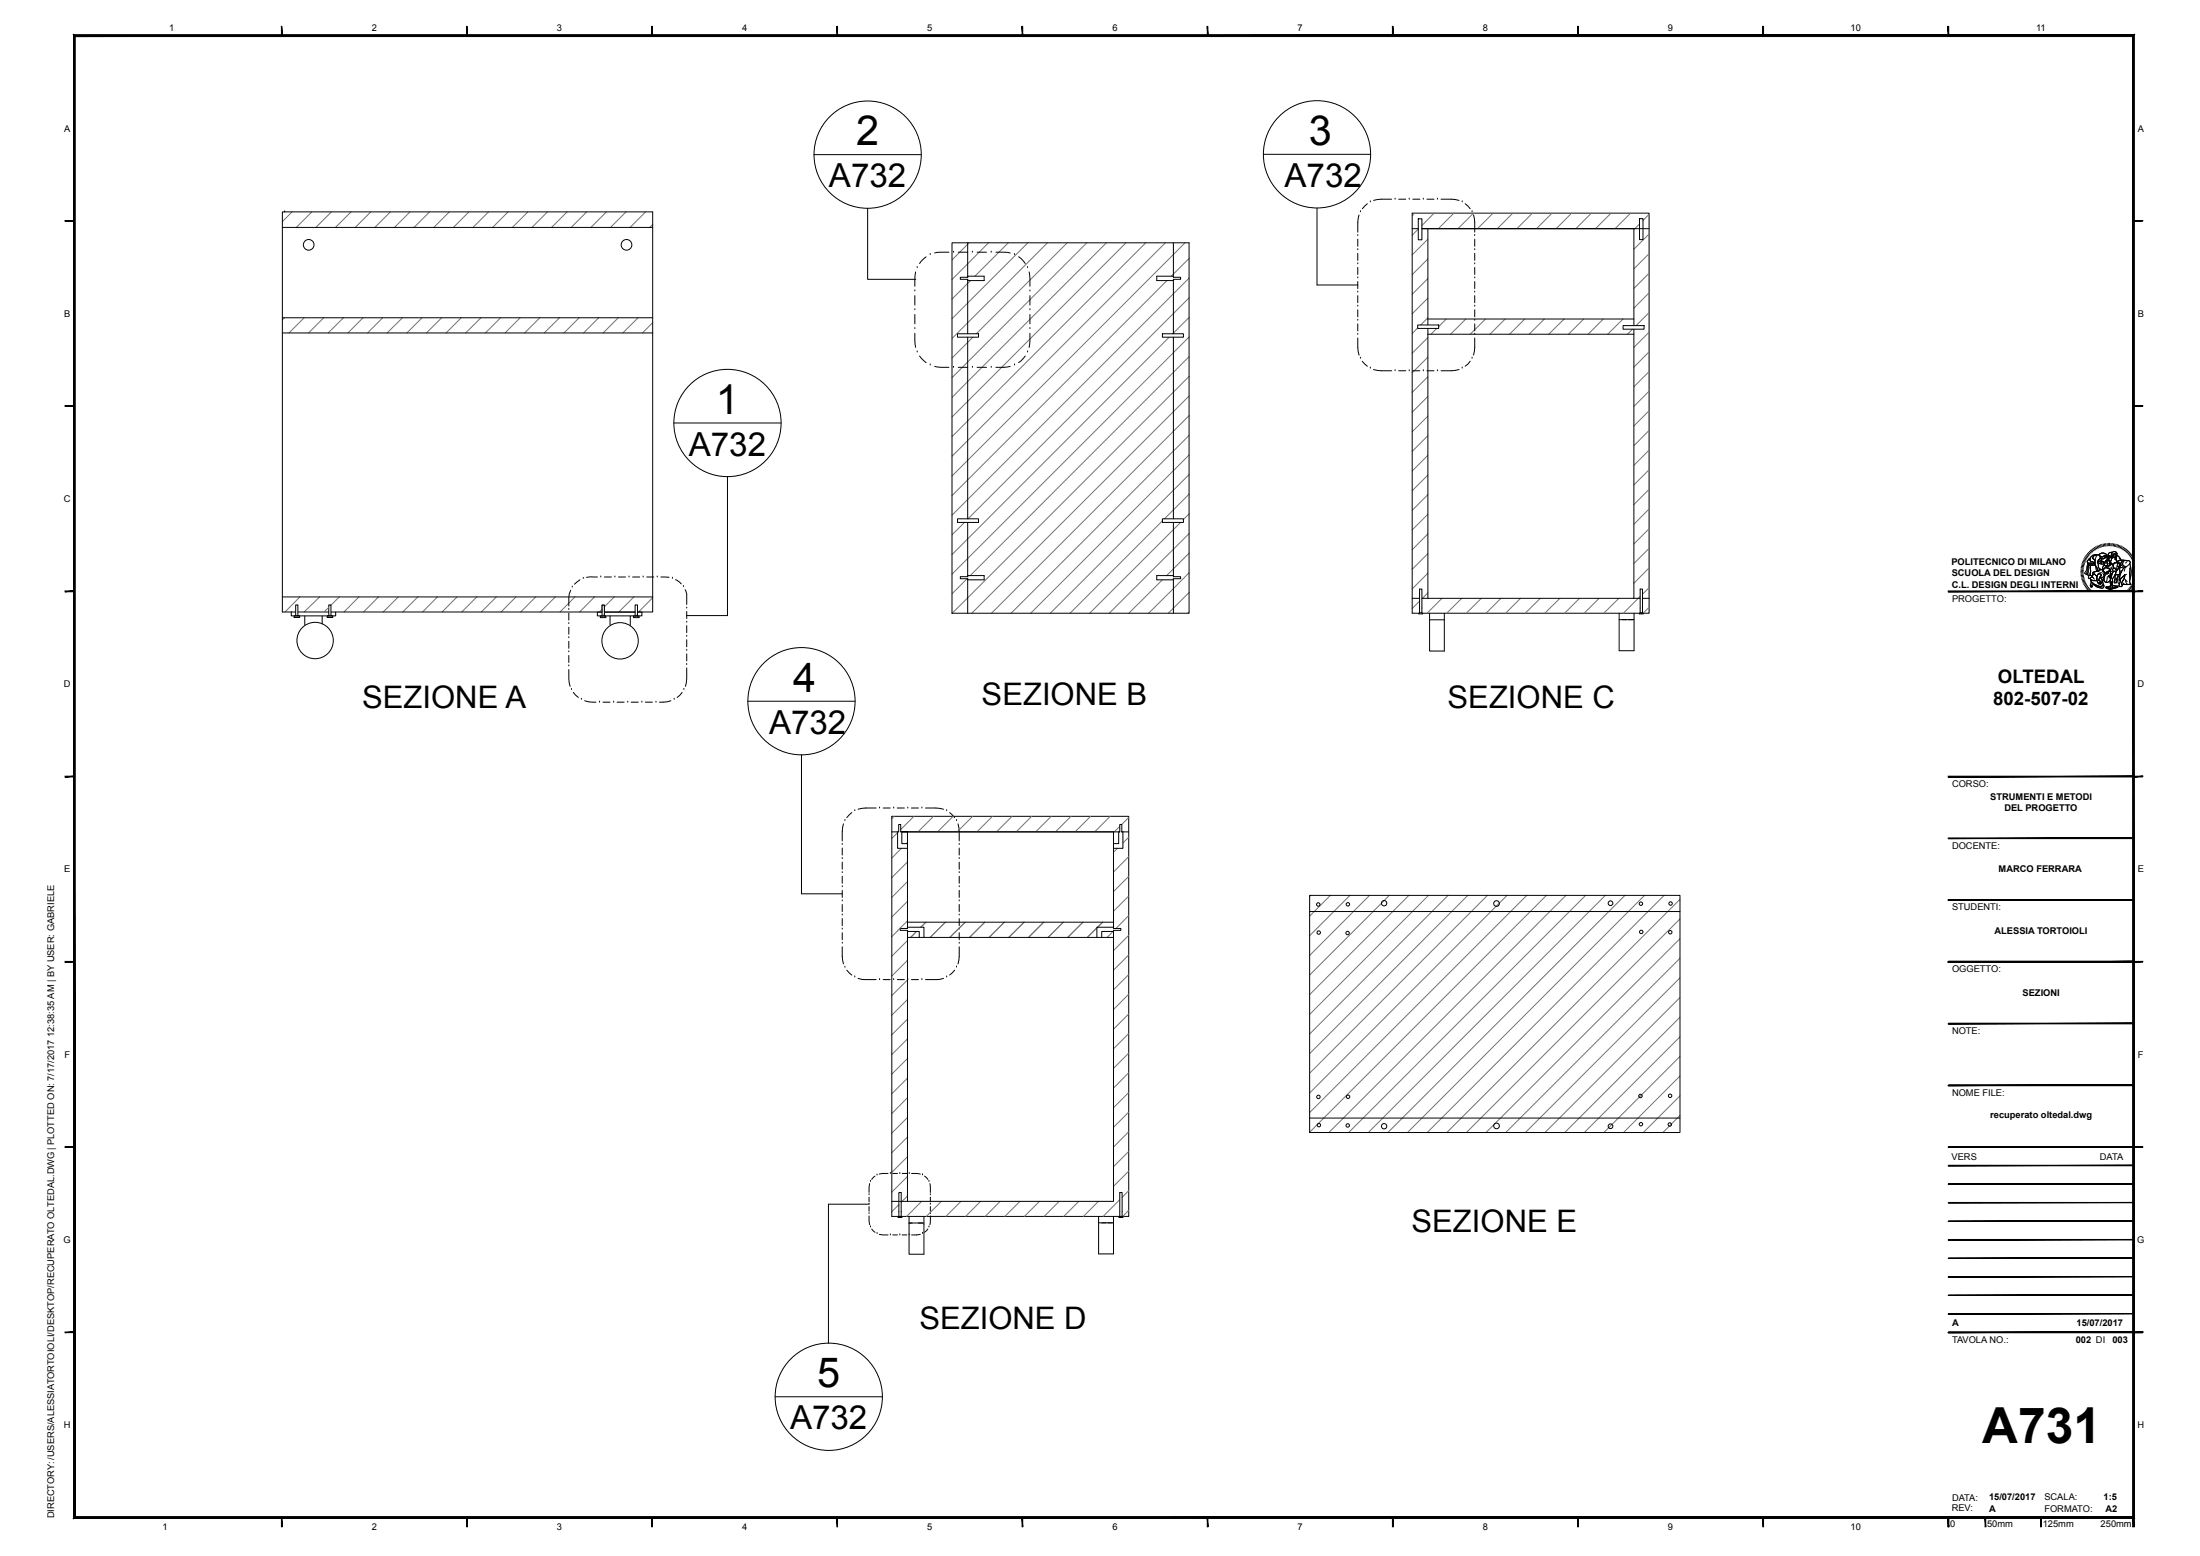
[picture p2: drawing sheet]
<svg xmlns="http://www.w3.org/2000/svg" width="594mm" height="420mm" viewBox="0 0 594 420" stroke-linecap="round" stroke-linejoin="round" font-family="sans-serif">
<g fill="none" stroke="#000" stroke-width=".27">
<path d="M76.9 57.2h.1M219.7 41.7h29M234.3 56.2v19.2h13M341.1 41.7h29M355.6 56.2v20.7h11M366.9 58a11 11 0 0 0-.3 4.7M367.3 57.2h.1M369.2 55l-1.4 1.3M370 54.5h.1M375.7 53.8a11.5 11.5 0 0 0-4.8 .3M376.7 53.8h.1M377.6 53.8h2"/>
<path d="M380.5 53.8h.1M381.5 53.8h1.9M382.9 59.1h1v5.6h-1zM384.3 53.8h.1M385.3 53.8h1.9M388.1 53.8h.1M389.1 53.8a12 12 0 0 1 4.8 .3M394.8 54.5h.1M395.6 55l1.4 1.3M397.5 57.2h.1M397.8 58a11.6 11.6 0 0 1 .4 4.7M442.7 59h.9v5.7h-.9z"/>
<path d="M76.2 61.4h100M247 78.5h.1M247 79.8v2.5M247.2 73.4l-.2 3.9M247.6 72.2h.1M250.1 69.3l-1.8 1.8M251.2 68.7h.1M256.2 68.1l-3.9 .2M257 65.5h64v100h-64zM257.5 68.1h.1M258.7 68.1h2.6M261.3 74.8h-2v.6h2v14.7"/>
<path d="M261.3 74.8v-.2h4.4v1.1h-4.4M261.3 65.5v9.3M262.5 68.1h.1M263.8 68.1h2.6M267.6 68.1h.1M268.9 68.1l3.8 .2M273.9 68.7h.1M275 69.3l1.8 1.8M277.4 72.2h.1M277.9 73.4l.2 3.9M278.1 78.5h.1M278.1 79.8v2.5"/>
<path d="M316.8 75.7h-4.5v-1.1h4.5v.2h2v.6h-2v14.7M316.8 65.5v9.1M366.6 78.8h.1M366.6 75h.1M366.6 71.2h.1M366.6 67.4h.1M366.6 63.6h.1M366.6 64.6v1.9M366.6 68.4v1.9M366.6 72.2v1.9M366.6 76v1.9M366.6 79.8v1.9"/>
<path d="M381.3 61.7h1.6M385.5 61.7h-1.6h61.4M385.5 61.7h55.6v26.2M385.5 61.7v26M398.2 63.6h.1M398.2 67.4h.1M398.2 71.2h.1M398.2 75h.1M398.2 78.8h.1M398.2 64.6v1.9M398.2 68.4v1.9M398.2 72.2v1.9"/>
<path d="M398.2 76v1.9M398.2 79.8v1.9M76.2 85.8h100M76.2 89.9h100M247 83.6h.1M247 88.7h.1M247 90l.2 3.8M247 84.9v2.5M247.6 95h.1M248.3 96.1l1.8 1.8M251.2 98.5h.1M252.4 98.9l1.7 .2h2.1"/>
<path d="M257.5 99.1h.1M258.5 90.1h5.7v.9h-5.7zM258.7 99.1h2.6M261.3 91v49M262.5 99.1h.1M263.8 99.1h2.6M267.6 99.1h.1M272.7 98.9l-1.7 .2h-2.1M273.9 98.5h.1M276.8 96.1l-1.8 1.8M277.4 95h.1M278.1 90l-.2 3.8"/>
<path d="M278.1 88.7h.1M278.1 83.6h.1M278.1 84.9v2.5M313.9 90.1h5.6v.9h-5.6zM316.8 91v49M366.6 91.2a9.8 9.8 0 0 0 .4 4.6M366.6 90.3h.1M366.6 86.4h.1M366.6 82.6h.1M366.6 83.6v1.9M366.6 87.4v1.9M367.3 96.7h.1"/>
<path d="M367.8 97.5l1.4 1.4M370 99.4h.1M370.9 99.7a11.5 11.5 0 0 0 4.8 .4M382.8 87.7h5.6v.9h-5.6zM385.4 86.1h55.7M385.4 90.2h55.7M385.5 88.6v72.9h55.6v-72.6M393.9 99.7a12 12 0 0 1-4.8 .4M394.8 99.4h.1M397 97.5l-1.4 1.4M397.5 96.7h.1M398.2 82.6h.1"/>
<path d="M398.2 86.4h.1M398.2 90.3h.1M398.2 91.2a11.5 11.5 0 0 1-.4 4.6M398.2 83.6v1.9M398.2 87.4v1.9M438.2 87.9h5.7v1h-5.7zM181.9 114.2h29M376.7 100.1h.1M377.6 100.1h2M380.5 100.1h.1M381.5 100.1h1.9M384.3 100.1h.1"/>
<path d="M385.3 100.1h1.9M388.1 100.1h.1M196.4 128.7v37.5h-11M154.1 159.3l-.5 1.8v2.5M154.5 158.5h.1M156.6 156.5l-1.5 1.2M157.5 156.1h.1M161.3 155.7l-2.9 .1M162.2 155.7h.1M163.2 155.7h1.9M166 155.7h.1M167 155.7h1.9"/>
<path d="M169.8 155.7h.1M170.8 155.7h1.9M173.6 155.7h.1M174.6 155.7h1.9M177.5 155.7h.1M178.4 155.7l2.2 .1M181.6 156.1h.1M182.4 156.5l1.5 1.1M184.5 158.3h.1M185 159.2l.4 1.1v2.9M258.5 140h5.7v1h-5.7zM261.3 141v14.7h-2v.5h2"/>
<path d="M261.3 155.4h4.4v1.1h-4.4v-.3M261.3 156.2v9.3M313.9 140h5.6v1h-5.6zM316.8 141v14.7h2v.5h-2v.3h-4.5v-1.1h4.5M316.8 156.5v9M383.3 159h.6v6.4h-.6zM442.8 159h.7v6.4h-.7zM561.8 154.3h.7M561.8 153.6h.7M561.8 153.9l.7 .1M561.9 153.2l.7 .1M562 152.9l.6 .1"/>
<path d="M562 152.5l.7 .2M562.1 152.2l.7 .2M562.2 151.9l.7 .2M562.3 151.5l.7 .3M562.5 151.2l.6 .3M562.5 154.6h-.7M562.5 154.9l-.7 .1M562.6 155.3l-.7 .1M562.6 155.6l-.7 .1M562.6 150.8l.6 .4M562.7 155.9l-.7 .1M562.8 156.2l-.7 .2"/>
<path d="M562.8 150.5l.6 .4M562.9 156.6l-.7 .2M562.9 156.8l-.6 .3M563 150.2l.6 .4M563.1 157.1l-.6 .3M563.2 149.9l.5 .4M563.2 157.4l-.6 .3M563.4 157.7l-.6 .3M563.4 149.7l.6 .4M563.5 158l-.5 .4M563.6 149.4l.5 .4M563.7 152h.7a.8 .8 0 0 0 1.3-.1v.6h-.9a.84 .84 0 0 1-1.1-.5z"/>
<path d="M563.7 151.9l.1 .5M563.7 158.3l-.5 .4M563.9 151l.4-.3v.3a.81 .81 0 0 0 .9 .8l.4 .1-.2 .1a.58 .58 0 0 1-.9 0l-.5 .1a.53 .53 0 0 1-.5-.5 .53 .53 0 0 1 .4-.6zM563.9 152.4l-.3 .8-.1 1.2-.3 .6 .3 .2M563.9 149.1l.4 .5M563.9 158.5l-.5 .5M564.1 152.5h.5l-.3 .6 .2 1.2-.2 1a.54 .54 0 0 1-.7-.2 .54 .54 0 0 1 .2-.7v-1.1zM564.1 152.5l-.3 .4v1.6l-.3 .7 .8 .1M564.1 148.8l.5 .5M564.1 158.8l-.5 .4M564.3 159l-.5 .5M564.4 156l.1 .4 .5 .3 1.2-.1"/>
<path d="M564.4 148.6l.4 .5M564.4 150.5l.7-.6 1.3-.2a1.05 1.05 0 0 0-1.3 1.1l.6 .3v.8l-.6-.2a.74 .74 0 0 1-.8-.7zM564.5 152.6l.5-.1a.86 .86 0 0 1 1.1 .7l.2 .9-.5 .2a.54 .54 0 0 0-.7 .2 .54 .54 0 0 0 0 .7l-.3 .3-.5-.4zM564.5 156.4l.7 .3 1-.1 .4 .8-.1 .1 .3-.1 .2 .3-.1-.5 .3 .4-.2-.5 .4 .1-.8-.6 .4-.7a.53 .53 0 0 1 .5 .6l.3 .9a.9 .9 0 0 1-.5 .9 .9 .9 0 0 1-1.1-.2l-1.5-1zM564.5 156.4l.1 .6 .8 .7 1.9 .8M564.6 159.3l-.5 .5M564.6 152.5l-.3 .6 .1 2.2M564.6 157.1l1.6 1a1.05 1.05 0 0 0 1.7-.4 .64 .64 0 0 1 0 .9 .64 .64 0 0 1-.9 0l-1.3-.5a.43 .43 0 0 0-.5-.3 .43 .43 0 0 0-.4 .4v.3a.63 .63 0 0 1-.4-.5 .63 .63 0 0 1 .2-.6zM564.6 148.4l.5 .5M564.7 157.1l-.1 .2a.82 .82 0 0 0 0 1.2h.2v-.3a.38 .38 0 0 1 .2-.4 .38 .38 0 0 1 .5 .1l1 .7a1.26 1.26 0 0 0 1.5-.1l-.1-.8M564.8 159.5l-.5 .5M564.9 155.5a.53 .53 0 0 0-.8-.1 .53 .53 0 0 0 0 .8h.1a.71 .71 0 0 1 .7-.4 .71 .71 0 0 1 .6 .5"/>
<path d="M564.9 148.2l.4 .5M565 159.7l-.4 .5M565.1 155.2l.5-.2a.98 .98 0 0 1 .6 1.1v.5l-.3 .1h-.9l-.5-.3-.2-.4 .7-.2-.1-.3zM565.1 154.5l1.1-.4 .4 .2 .2-.5 .5-.1 .7 .5a.91 .91 0 0 1 0 1.5 .71 .71 0 0 1-1 .2v-.2a.46 .46 0 0 0 .1-.8 .46 .46 0 0 0-.7 .3l-.2 .4-.6-.6h-.5zM565.2 150.2a.95 .95 0 0 1 1.1-.5 .95 .95 0 0 1 .7 1l-.2 .3a1.03 1.03 0 0 0-.3 1.5 1.07 1.07 0 0 0 .8 1.3h-.5l-.2 .5-.4-.2 .1-.5-.6-1v-1.5l-.4-.1a.45 .45 0 0 1-.3-.4 .45 .45 0 0 1 .2-.4zM565.2 148l.4 .5M565.3 159.9l-.4 .5M565.4 154.9l.8 .7M565.5 154.9l-.4 .3-.2 .3 .1 .3M565.5 147.7l.4 .6M565.7 152.5l-2-.1-.2 .4a2.16 2.16 0 0 1-.6 1.8l.2 .3M565.8 147.6l.4 .6"/>
<path d="M565.9 152.8l.2 1.4M566.1 150.1l-.4 .8v1.2l.6 1.6-.1 .4 .5 .1a.33 .33 0 0 1 0-.4 .33 .33 0 0 1 .4 0l.1-.1a1.03 1.03 0 0 1-.7-1.4 1.47 1.47 0 0 1 .5-1.7 .87 .87 0 0 0-1.2-.9l-.9 .2-.4 .5-.2 .6a.81 .81 0 0 0 .9 .8l.4 .1-.2 .1a.58 .58 0 0 1-.9 0l-.5 .1a.52 .52 0 0 1-.5-.5 .52 .52 0 0 1 .4-.6l.4-.3M566.2 147.4l.3 .6M566.2 154.1l-.4 .2a.5 .5 0 0 0-.6 .1 .5 .5 0 0 0-.1 .6l.1 .1M566.4 149.7a1 1 0 0 0-1.3 1.1l.6 .3M566.4 155.1a.5 .5 0 0 1 .6-.2 .5 .5 0 0 1 .3 .6h-.2l-.5 1.1 .8 .6-.4-.1 .2 .5-.3-.4 .1 .5-.2-.3-.3 .1 .1-.1-.4-.8zM566.4 155.1a.5 .5 0 0 1 .6-.2 .5 .5 0 0 1 .3 .6l-.5 .8a.53 .53 0 0 0 .5 .7l.1 .4-.4-.3 .2 .5-.3-.4 .1 .5-.2-.3-.3 .1 .1-.1-.4-.8zM566.5 147.3l.3 .6M566.6 151.6l.7-.3 .3 .3-.3 .1 .1 .5-.6-.1zM566.6 151.1l1-.4-.1 .6-1.2 .5zM566.6 151.6a.57 .57 0 0 0 .8 .6M566.7 149.8l.7-.5 .8 .1a.4 .4 0 0 1 .5 .2 .4 .4 0 0 1-.1 .5l-.4-.2-.6 .4-.6-.1"/>
<path d="M566.8 147.2l.2 .6M566.9 149.5l.6-.2 .9 .1a.38 .38 0 0 1 .4 .3 .38 .38 0 0 1-.1 .4l-.5-.2-.1 .2-.7 .2a.51 .51 0 0 1-.5-.2 .51 .51 0 0 1 0-.6zM567 150.1l.7 .2 .5-.4 .4 .2-.2 .6-.4 .2-.4-.2-.7 .1zM567.1 147l.2 .7M567.3 153.7a1.14 1.14 0 0 1 .9 .8 1.14 1.14 0 0 1-.2 1.2h-.1M567.3 151.7l.9-.1-.3 .2a.39 .39 0 0 1-.4 .5 .39 .39 0 0 1-.2-.6zM567.3 156l.5 1.4a.76 .76 0 0 1-1 .9M567.4 151.3l.2 .3M567.5 151v.3l-1.2 .5M567.5 154.6l-.8 .2M567.5 146.9l.1 .7M567.5 150.7l-.3 .5"/>
<path d="M567.6 154.3l.7 .5M567.7 151.6h.5l-.3 .2a.33 .33 0 0 1-.1 .5 .33 .33 0 0 1-.5-.3 .33 .33 0 0 1 .5-.4l-.2 .1M567.8 154.7a.69 .69 0 0 1 .1 1 .69 .69 0 0 1-.9 .2M567.9 153.9l.1-.4a1.13 1.13 0 0 1 1.5 0v.1a.33 .33 0 0 1 .2 .3 .33 .33 0 0 1-.3 .3l-1.1 .4 .6 .3 .4-.2 .1-.3a.45 .45 0 0 0 .3-.5 .45 .45 0 0 0-.4-.4l-.9-.3-.5 .8-.2-.1v-.5l.4-.9 .3 .2h1.1l.5-.3-.1-.4 .7 .2-.1 .5a.82 .82 0 0 1-.1 1.1 .7 .7 0 0 1-.2 1l-.4 .2-.2 .6-.3-.1 .3 .3 .2-.1v.5l.2-.3-.4 1.1a1.08 1.08 0 0 1-1.4-.1l-.4-.3 .4-.9 .2-.8M567.9 156.6l.8 .6M567.9 146.8l.1 .7M567.9 153.6l.5-.4 .6 .1 .5 .4a.29 .29 0 0 1 .2 .5 .29 .29 0 0 1-.5 0l-.2 .1a.54 .54 0 0 1-.6 .4 .54 .54 0 0 1-.5-.5zM568 150.6l.1 .1M568.1 150.2l.2 .2M568.1 156l.1 .9M568.1 152.5l-.3 .5-.1 .8M568.2 146.8l.1 .6"/>
<path d="M568.2 150.3v.1M568.3 154.6l1.1-.5-.2 .6a.5 .5 0 0 1-.5 .2 .5 .5 0 0 1-.4-.3zM568.3 155.4l-.3 .9-.4 .5M568.4 154.7l-.1 .1M568.5 151.4l.3-.3h.6l.6 .8a.3 .3 0 0 1 0 .4 .3 .3 0 0 1-.4 .1v-1a.45 .45 0 0 0-.7-.2 .45 .45 0 0 0 0 .7 .48 .48 0 0 1 .1 .7 .48 .48 0 0 1-.6 .1 .32 .32 0 0 1-.3-.3 .32 .32 0 0 1 .3-.3zM568.5 150.5l.8-.2a.25 .25 0 0 1 .2 .4 .25 .25 0 0 1-.4 .1zM568.5 150.1l-.1 .6-.4 .2-.4-.2-.6 .1M568.5 146.7l.1 .7M568.7 158.5l1.9-.5 1.2 .2-2 .6zM568.7 158.5l1.1 .3-.1 .3-1.1-.3zM568.7 158.5a6.1 6.1 0 0 1 3.1-.3l-2 .6zM568.8 151.3l.5-.1 .4 .6a.66 .66 0 0 1-.1 .7 .66 .66 0 0 1-.6 .2z"/>
<path d="M568.9 146.7l.1 .7M569 150.3l.1-.4h.3l.4 .4-.3 .3M569 154.7v.1M569 150l.4-.1 .4 .6-.3 .1-.1-.3h-.4zM569 155.6l-.3 1.6 1-.2M569 154.4l.2 .1M569.1 154.6l.1 .1M569.1 154.4v.1M569.2 151.5h.1M569.2 151.4l-.2 .2M569.2 146.6v.7M569.3 155.5l.3 .1 .2-.6 .5-.1-.5 1.3v-.5l-.2 .1z"/>
<path d="M569.3 150.4l-.4-.1-.4 .2h.2a.41 .41 0 0 0 .5 .3 .41 .41 0 0 0 .3-.4l-.2-.2 .1 .3M569.3 152.8l.1 .7M569.4 154.2l-.1 .2a.47 .47 0 0 1-.4 .5 .47 .47 0 0 1-.5-.3M569.4 151.3l.3 .3-.2 .1M569.6 151.5a.44 .44 0 0 0-.7-.3 .44 .44 0 0 0 0 .7 .51 .51 0 0 1 0 .9 .51 .51 0 0 1-.8-.4l.7-1.3h.7l.4 .8a.28 .28 0 0 1 .1 .4 .28 .28 0 0 1-.3 .1l-.1-.2M569.6 146.6v.7M569.7 151.8l-.2 .1M569.7 151.6a.43 .43 0 0 1-.1 .6 .43 .43 0 0 1-.6-.1M569.7 152.4l-.3 .3h-.4M569.8 158.8l2-.6v.3l-2 .6zM569.8 158.8v.3M569.8 150.5l.2-.1 .1 .4-.3 .8"/>
<path d="M569.8 155h.1M569.8 155.6v.5l.2-.2M569.9 150l.1 .5M569.9 152l.1-.1a.45 .45 0 0 1 .1-.7l-.1-.8-.2 .1-.3-.5a.5 .5 0 0 1-.2-.6 .5 .5 0 0 1 .6-.3h.4l-.2 .7 .1 .9 .1-.1 .1-.5 .3 .4 .5-.2-.1 .7 .2-.1 .4 .7-1.1 .6M570 146.7l-.1 .7M570 155.4l-.1 .2-.1-.2M570 153l-.1 1.4M570 152.3l.5 .2M570.1 157.1l.3 1-.3-.6-.3 .7zM570.1 154.2l-.3 .4v.4M570.3 154.9l-.5 .1-.2 .6h-.3l.3 .2 .2-.1M570.3 153.1l-.5 .9"/>
<path d="M570.3 146.7l-.1 .7M570.3 149.1h-.4a.65 .65 0 0 0-.7 .8M570.4 149l.6-.1 .6 .4-.1 .9-.3 .8v-.7l.2-.5-.2-.4-.2 .1a.81 .81 0 0 0-.7 1.1l-.1 .1-.1-.9zM570.4 150.1l.3 .4 .5-.2M570.4 149l.8-.1 .4 .5-.2 1.4-.3 .2 .3-1.1a.37 .37 0 0 0-.2-.4 .37 .37 0 0 0-.4 0l-.3 .2-.1 .8-.2 .2-.1-.9zM570.6 152.2a1.4 1.4 0 0 1 2 .2l-.1 .5a1.45 1.45 0 0 1-1.2 .8l-.7-.7zM570.6 149.6l.6-.2 .2 .4-.2 .5-.4 .2-.4-.4zM570.6 154.2l.9-.1-.3 .9-.9 1.3 .1 .7-.3 .1-.3 .6-.1-.9zM570.6 149.9h.2M570.6 154.2l-.9 2.6 .1 .9 .5-.7 .2 1.4-.4-.9-.4 1.1 .2-.9M570.7 149.9h.1M570.7 150.3l.1 .1"/>
<path d="M570.7 153.2l-.3 .5 .1 .5 1-.1 .5-.6M570.7 146.8l-.1 .6M570.7 150.2h.1M571 150l.2 .1M571 146.8l-.1 .7M571.1 155.2l.8-.1-.1 .6-.4 .6 .1 .8-.1 .2-.6-.1zM571.1 150.1h.1M571.3 150.9l.4 .6M571.3 153.3l.1 .1M571.4 146.9l-.2 .6M571.4 151.7a2.23 2.23 0 0 1 1.9-.4l-.5 .3-.2 .6zM571.5 154.1l-.3 .9-.9 1.3v.8"/>
<path d="M571.5 153.3h-.3M571.5 149.9l.6 .3 .6 1-.5 .1a.51 .51 0 0 1-.6 .1 .51 .51 0 0 1-.3-.5zM571.6 149.9l.7 .5 .2 .5M571.6 153.6h-.1M571.7 147l-.2 .7M571.8 158.2v.3l-2 .6-1.1-.3v-.3M571.9 155.1l-.2 .8-.3 .4-.1 .5 .2 .3-.1 .2-.6-.1 .3-2M572 153.2h.4l-.1 .9a.66 .66 0 0 1 0 .8 .66 .66 0 0 1-.8 .2l-.4 .1 .3-1.1zM572 147.1l-.2 .6M572.1 153l-.1 .3M572.1 152l.5 .1v.3M572.2 150.8l.5 .4"/>
<path d="M572.3 155.1l-1.2 .1M572.3 156.4l-.1 .3 .2 .1M572.4 147.2l-.3 .7M572.4 153.2l-.3 2.2a1.67 1.67 0 0 0 .1 2.3M572.6 156.2l1.1-1-.1 .6-.5 1a1.3 1.3 0 0 0-.1 1.4l-.2 .1a.39 .39 0 0 1-.5 0 .39 .39 0 0 1-.1-.5zM572.6 152.2a1.05 1.05 0 0 1 .6-.9 1.05 1.05 0 0 1 1.1 .1 .57 .57 0 0 1 .8 .2 .57 .57 0 0 1-.2 .8l-.4 .2a1.06 1.06 0 0 1-1 .5 1.06 1.06 0 0 1-.9-.7M572.6 152.4l-.4 .6a.73 .73 0 0 1-1 .6l-.1-.1a.79 .79 0 0 1-.5-.6 .79 .79 0 0 1 .3-.8l.3-.2a.37 .37 0 0 1 .5 .2 .37 .37 0 0 1-.1 .5v.4l.5-.1 .2-.4-.2-.5-1.1-.1-.4 .3v.5M572.7 154v.5M572.7 147.4l-.3 .6M573 147.5l-.3 .6M573.1 153.1l-.9 .1M573.1 157.4l.6 .4"/>
<path d="M573.4 151.2h-.2a2.16 2.16 0 0 0-1.8 .6M573.4 147.7l-.4 .6M573.5 156.1l.8 .9M573.6 153.1l-1 1.8-.4 1.7 1.5-1.4 .5-.1M573.6 151.2l.7 .2a.51 .51 0 0 1 .7 .1 .51 .51 0 0 1 0 .7l.4 1.9-.1 1.4a2.16 2.16 0 0 0 0 2.2h-1.7a.47 .47 0 0 1-.5 .1 .47 .47 0 0 1-.3-.4l.7-1.2 .2-1-1.5 1.4a5.7 5.7 0 0 1 1.5-3.5l.3-.1a.93 .93 0 0 1-.9-.7 .93 .93 0 0 1 .5-1.1zM573.6 151.3a.91 .91 0 0 0-.5 1 .91 .91 0 0 0 .9 .7M573.7 147.9l-.4 .6M573.7 155.2l-.6 1.6a1.32 1.32 0 0 0-.1 1.4l-.4 .1a.36 .36 0 0 1-.5-.1 .36 .36 0 0 1 .2-.5l.3-1.5M573.8 159.8l.4 .6M573.8 153.1l-.3 1.1M573.9 156.6l.2 .8 .5 .4M573.9 148.1l-.3 .5"/>
<path d="M574 159.6l.5 .5M574.2 151.7l-.3 .3M574.2 148.3l-.4 .5M574.2 159.4l.5 .5M574.5 148.6l-.4 .5M574.5 159.2l.5 .4M574.7 158.9l.5 .5M574.8 148.8l-.5 .5M574.9 158.7l.6 .4M575 153.3v3.3M575 149l-.5 .5M575 152.2a10.2 10.2 0 0 1 0 4.9l.3 .6h-2.4"/>
<path d="M575.1 158.4l.6 .4M575.3 149.3l-.5 .4M575.3 158.2l.6 .3M575.5 149.6l-.5 .4M575.5 157.9l.6 .3M575.6 157.6l.6 .3M575.7 149.9l-.6 .3M575.8 157.3l.6 .3M575.9 150.2l-.6 .3M575.9 157l.6 .3M576 156.7l.7 .2M576.1 150.5l-.6 .3"/>
<path d="M576.1 156.4l.7 .2M576.2 156.1l.7 .2M576.3 150.8l-.7 .3M576.3 155.7l.7 .2M576.4 155.5h.6M576.4 151.1l-.6 .3M576.4 155.1l.7 .1M576.4 154.5l.7 .1M576.4 154.2h.7M576.4 154.8l.7 .1M576.6 151.4l-.7 .3M576.7 151.8l-.6 .2"/>
<path d="M576.8 152.1l-.7 .2M576.9 152.4l-.7 .2M577 152.8l-.7 .1M577 153.1l-.6 .1M577.1 153.5h-.7M577.1 153.8l-.7 .1M76.2 161.1h100M78.6 165.2v1h12v-1h-1.2M79.5 166.2h1.3l.1 .5h-1.5zM79.8 165.2h-3.6v-108h100v108h-4.1h1.2v1h-12v-1h1.3M79.9 166.2h.1M80.3 166.1l.1 .1v-2.9h-.6v2.9"/>
<path d="M80.5 165.2h8.3M82.3 166.2v2.5M87 166.3v2.1M88.4 166.2h1.4v.5h-1.5zM88.8 166.2v-2.9h.6v2.9M88.9 166.2h.1M90.6 165.2h72M153.6 164.5h.1M153.6 168.3h.1M153.6 172.1h.1M153.6 175.9h.1M153.6 179.8h.1"/>
<path d="M153.6 165.5v1.9M153.6 169.3v1.9M153.6 173.1v1.9M153.6 176.9v1.9M162.1 166.3h1.4l.1 .4h-1.5zM163.1 166.2h.1M163.2 166.2v-2.9h-.6v3M163.2 165.2h8.3M164.7 166.2v2.5M170.2 166.3v2.5M171.1 166.3h1.4v.4h-1.4zM171.5 166.2v-2.9h.6v3"/>
<path d="M171.6 166.2l-.1 .1M172 166.2h.1M185.4 179.4h.1M185.4 175.6h.1M185.4 171.7h.1M185.4 167.9h.1M185.4 164.1h.1M185.4 165.1v1.9M185.4 168.9v1.9M185.4 172.7v1.9M185.4 176.5v1.9M381.3 161.5h2"/>
<path d="M383.2 165.5h-1.9v-108h64v108h-61.3M383.3 165.4l-.2 .3h1l-.2-.3M383.9 161.5h1.6M386 165.5v10.2h4v-10.2M386 167.3h4M437.2 165.5v1.8h4v-1.8M437.2 167.3v8.3h4v-8.3M438 167.3h1.2M439.7 167.3h1.2M441.1 161.5h1.7M442.8 165.4l-.2 .3h1.1l-.2-.3M443.5 161.5h1.8"/>
<path d="M565.6 160.1l-.4 .6M565.8 160.3l-.3 .6M566.1 160.4l-.3 .6M566.4 160.6l-.3 .6M566.7 160.7l-.3 .6M567 160.8l-.2 .7M567.3 161l-.2 .6M567.6 161l-.2 .7M567.9 161.1l-.1 .7M568.2 161.2l-.1 .6M568.6 161.3l-.1 .6M568.9 161.3l-.1 .7"/>
<path d="M569.2 161.3v.7M569.5 161.3v.7M569.9 161.3v.7M570.2 161.3l.1 .6M570.5 161.2l.1 .7M570.9 161.2l.1 .6M571.2 161.1l.1 .7M571.5 161l.2 .7M571.8 160.9l.2 .6M572.1 160.8l.2 .6M572.4 160.7l.3 .6M572.7 160.5l.3 .6"/>
<path d="M573 160.4l.3 .6M573.2 160.2l.4 .6M573.5 160l.4 .6M153.6 180.7a9.6 9.6 0 0 0 .4 4.6M154.3 186.1h.1M154.8 186.9l1.4 1.4M157 188.8h.1M157.9 189.1l1.1 .3 1.9 .1M161.9 189.5h.1M162.8 189.5h1.9M165.7 189.5h.1M166.6 189.5h1.9"/>
<path d="M169.5 189.5h.1M170.4 189.5h1.9M173.3 189.5h.1M174.2 189.5h1.9M177.1 189.5h.1M181.1 189.1l-1.1 .3-2 .1M182 188.8h.1M184.2 186.9l-1.4 1.4M184.7 186.1h.1M185.4 180.3a10.4 10.4 0 0 1-.4 5M201.9 189.3h29M216.4 203.8v37.5h11"/>
<path d="M230 219.3l-1.4 1.4M230.8 218.8h.1M236.6 218.1a11.5 11.5 0 0 0-4.9 .3M237.5 218.1h.1M238.5 218.1h1.9M241.3 218.1h.1M242.3 218.1h1.9M245.1 218.1h.1M246.1 218.1h1.9M248.9 218.1h.1M249.9 218.1a12 12 0 0 1 4.9 .3M255.6 218.8h.1"/>
<path d="M256.4 219.3l1.4 1.4M227.4 239.4h.1M227.4 235.5h.1M227.4 231.7h.1M227.4 227.9h.1M227.4 228.9v1.9M227.4 232.7v1.9M227.4 236.5v1.9M227.7 222.4a11 11 0 0 0-.3 4.6M228.1 221.5h.1M240.8 220.3h64v108h-64zM240.8 224.5h1.8v-2h.6v2h.3v3.2h1.6"/>
<path d="M242.4 224.5v4.5h2.7M245 224.5h-1.5h58.8M245 224.5v26.1h-2v.5h2v.3M245 224.5h55.6v26.1h2v.5h-2M258.3 221.5h.1M258.6 222.4a11 11 0 0 1 .4 4.6M259 227.9h.1M259 231.7h.1M259 235.5h.1M259 239.4h.1M259 228.9v1.9M259 232.7v1.9"/>
<path d="M259 236.5v1.9M302.3 224.5v-2h.6v2h1.9M302.3 224.5h-.3v3.2h-1.4M303.2 224.5v4.5h-2.6M227.4 255.6a11 11 0 0 0 .3 4.6M227.4 254.6h.1M227.4 250.8h.1M227.4 247h.1M227.4 243.2h.1M227.4 240.3v1.9M227.4 244.1v1.9M227.4 247.9v2"/>
<path d="M227.4 251.8v1.9M245 250.3h4.5v2.7M245 251.4h3.2v1.6M245 248.9h55.6M245 253h55.6M259 243.2h.1M259 247h.1M259 250.8h.1M259 254.6h.1M259 255.6a11 11 0 0 1-.4 4.6M259 240.3v1.9M259 244.1v1.9"/>
<path d="M259 247.9v2M259 251.8v1.9M300.6 251.1v73.2h-55.6v-72.9M300.6 250.3h-4.4v2.7M300.6 251.1v.3h-3.1v1.6M353.6 241.7h100v64h-100zM353.6 246h100M228.1 261.1h.1M228.6 261.9l1.4 1.3M230.8 263.7h.1M231.7 264.1a9.4 9.4 0 0 0 4.9 .3M237.5 264.4h.1"/>
<path d="M238.5 264.4h1.9M241.3 264.4h.1M242.3 264.4h1.9M245.1 264.4h.1M246.1 264.4h1.9M248.9 264.4h.1M254.8 264.1a9.8 9.8 0 0 1-4.9 .3M255.6 263.7h.1M257.8 261.9l-1.4 1.3M258.3 261h.1M234.8 319.5l-.2 2.4M235 318.9h.1"/>
<path d="M236.3 317.5l-.9 .8M236.8 317.2h.1M239.8 316.7l-2.4 .2M240.4 316.7h.1M241 316.7h1.3M242.9 316.7h.1M243.6 316.7h1.2M245.5 316.7h.1M246.1 316.7l2.4 .2M249.1 317.1h.1M249.6 317.5l.9 .8M250.8 318.9h.1"/>
<path d="M251.1 319.5l.1 2.4M353.6 301.8h100M234.6 322.5h.1M234.6 325h.1M234.6 327.6h.1M234.6 328.2l.2 2.4M234.6 325h-10.9v37.5M234.6 323.1v1.3M234.6 325.7v1.2M235 331.2h.1M235.4 331.7l.9 .9M236.8 333h.1"/>
<path d="M237.4 333.2l2.4 .1M240.4 333.3h.1M240.8 324.3h4.2M241 333.3h1.3M242.7 328.3l-.2 .3h1l-.2-.3M242.7 321.9h.6v6.4h-.6zM242.9 333.3h.1M243.6 333.3h1.2M245.4 328.4v10.1h4.1v-10.1M245.4 330.1h4.1M245.5 333.3h.1M248.5 333.2l-2.4 .1"/>
<path d="M249.1 332.9h.1M250.5 331.7l-.9 .9M250.8 331.2h.1M251.2 328.2l-.1 2.4M251.2 327.6h.1M251.2 325h.1M251.2 322.5h.1M251.2 323.1v1.3M251.2 325.7v1.2M296.6 328.3v1.8h4v-1.8M296.6 330.1v8.4h4v-8.4M297.5 330.1h1.1"/>
<path d="M299.1 330.1h1.2M302.3 328.3l-.2 .3h1.1l-.2-.3M302.3 321.9h.7v6.4h-.7zM209.3 377h28.9"/>
<circle cx="234.3" cy="41.7" r="14.5"/>
<circle cx="355.6" cy="41.7" r="14.5"/>
<circle cx="83.3" cy="66.1" r="1.44"/>
<circle cx="169.2" cy="66.1" r="1.44"/>
<circle cx="196.4" cy="114.2" r="14.5"/>
<circle cx="85.1" cy="172.9" r="4.9"/>
<circle cx="167.4" cy="173" r="4.9"/>
<circle cx="216.4" cy="189.3" r="14.5"/>
<circle cx="355.9" cy="244.1" r=".47"/>
<circle cx="356.1" cy="251.7" r=".47"/>
<circle cx="363.8" cy="251.8" r=".47"/>
<circle cx="363.9" cy="244.1" r=".47"/>
<circle cx="373.7" cy="243.8" r=".72"/>
<circle cx="404.1" cy="243.9" r=".76"/>
<circle cx="434.8" cy="243.8" r=".64"/>
<circle cx="443.1" cy="243.9" r=".47"/>
<circle cx="443.1" cy="251.5" r=".47"/>
<circle cx="451" cy="251.6" r=".47"/>
<circle cx="451.1" cy="243.9" r=".47"/>
<circle cx="356" cy="296.1" r=".47"/>
<circle cx="364" cy="296" r=".47"/>
<circle cx="442.9" cy="295.8" r=".47"/>
<circle cx="450.9" cy="295.8" r=".47"/>
<circle cx="356.1" cy="303.7" r=".47"/>
<circle cx="363.9" cy="303.8" r=".47"/>
<circle cx="373.7" cy="304" r=".72"/>
<circle cx="404.1" cy="303.9" r=".76"/>
<circle cx="434.8" cy="304" r=".64"/>
<circle cx="443.1" cy="303.4" r=".47"/>
<circle cx="450.8" cy="303.5" r=".47"/>
<circle cx="223.8" cy="377" r="14.5"/>
</g>
<g fill="none" stroke="#727272" stroke-width=".27">
<path d="M78.9 57.2l-2.7 2.6M84.2 57.2l-4.2 4.2M89.5 57.2l-4.2 4.2M94.8 57.2l-4.2 4.2M100.1 57.2l-4.2 4.2M105.4 57.2l-4.2 4.2M110.7 57.2l-4.2 4.2M116 57.2l-4.2 4.2M121.3 57.2l-4.2 4.2M126.6 57.2l-4.2 4.2M131.9 57.2l-4.2 4.2M137.2 57.2l-4.2 4.2"/>
<path d="M142.5 57.2l-4.2 4.2M147.8 57.2l-4.2 4.2M153.1 57.2l-4.2 4.2M158.4 57.2l-4.2 4.2M163.7 57.2l-4.2 4.2M169 57.2l-4.2 4.2M174.3 57.2l-4.2 4.2M381.9 57.5l-.6 .7M387.2 57.5l-3.3 3.4M392.5 57.5l-4.1 4.2M397.8 57.5l-4.1 4.2M403.1 57.5l-4.2 4.2"/>
<path d="M408.5 57.5l-4.2 4.2M413.8 57.5l-4.2 4.2M419.1 57.5l-4.2 4.2M424.3 57.5l-4.1 4.2M429.7 57.5l-4.2 4.2M435 57.5l-4.2 4.2M440.3 57.5l-4.2 4.2M445.3 57.8l-1.7 1.7M176.2 60.6l-.7 .8M261.6 65.5l-4.6 4.6M262 75.7l-5 5M266.9 65.5l-9.9 9.9"/>
<path d="M272.2 65.5l-9 9.1M277.5 65.5l-20.5 20.5M282.8 65.5l-25.8 25.9M288.2 65.5l-24.6 24.6M293.4 65.5l-36.4 36.4M298.7 65.5l-41.7 41.8M304 65.5l-47 47.1M309.4 65.5l-52.4 52.4M314.7 65.5l-57.7 57.7M315.1 75.7l-58.1 58.1M319.9 65.5l-62.9 63M321 69.8l-4.8 4.8"/>
<path d="M321 75.1l-64 64M382.9 61.8l-1.6 1.7M385.5 64.6l-4.2 4.2M385.5 69.9l-4.2 4.2M385.5 75.2l-4.2 4.2M442.7 60.5l-1.6 1.5M445.3 63.2l-4.2 4.1M445.3 68.5l-4.2 4.1M445.3 73.7l-4.2 4.2M445.3 79l-4.2 4.2M76.8 85.8l-.6 .5M82.1 85.8l-4.1 4.1"/>
<path d="M87.4 85.8l-4.1 4.1M92.7 85.8l-4.1 4.1M98 85.8l-4.1 4.1M103.3 85.8l-4.1 4.1M108.7 85.8l-4.2 4.1M114 85.8l-4.2 4.1M119.2 85.8l-4.1 4.1M124.5 85.8l-4.1 4.1M129.9 85.8l-4.2 4.1M135.2 85.8l-4.1 4.1M140.5 85.8l-4.2 4.1M145.7 85.8l-4.1 4.1"/>
<path d="M151.1 85.8l-4.2 4.1M156.4 85.8l-4.1 4.1M161.7 85.8l-4.1 4.1M167 85.8l-4.2 4.1M172.3 85.8l-4.2 4.1M176.2 87.1l-2.7 2.8M262.7 91l-5.7 5.6M315.7 91l-58.7 58.7M321 80.4l-59.6 59.6M321 85.7l-4.4 4.4M321 91l-64 64M321 96.3l-59 59.1"/>
<path d="M382.8 88.5l-1.5 1.5M385.5 80.5l-4.2 4.2M385.5 85.8l-1.9 1.9M385.5 91.1l-4.2 4.2M385.5 96.4l-4.2 4.2M387.9 88.6l-1.5 1.6M390.5 86.1l-2.1 2.1M395.8 86.1l-4.1 4.1M401.1 86.1l-4.1 4.1M406.4 86.1l-4.1 4.1M411.7 86.1l-4.1 4.1M417 86.1l-4.1 4.1"/>
<path d="M422.3 86.1l-4.1 4.1M427.6 86.1l-4.1 4.1M432.9 86.1l-4.1 4.1M438.2 86.1l-4.1 4.1M440.8 88.9l-1.4 1.3M445.3 84.4l-3.6 3.5M445.3 89.7l-4.2 4.1M445.3 95l-4.2 4.1M321 101.6l-63.9 63.9M321 106.9l-58.6 58.6M321 112.2l-53.3 53.3M321 117.5l-48 48"/>
<path d="M385.5 101.7l-4.2 4.2M385.5 107l-4.2 4.3M385.5 112.3l-4.2 4.2M385.5 117.6l-4.2 4.2M445.3 100.3l-4.2 4.1M445.3 105.6l-4.2 4.1M445.3 110.9l-4.2 4.1M445.3 116.2l-4.2 4.1M321 122.8l-42.7 42.7M321 128.1l-37.4 37.4M321 133.4l-6.6 6.6M321 138.7l-1.5 1.5"/>
<path d="M385.5 122.9l-4.2 4.2M385.5 128.2l-4.2 4.3M385.5 133.5l-4.2 4.3M385.5 138.8l-4.2 4.2M445.3 121.5l-4.2 4.1M445.3 126.8l-4.2 4.1M445.3 132.1l-4.2 4.1M445.3 137.4l-4.2 4.1M260.4 141l-3.4 3.4M261.1 156.2l-4.1 4.1M313.9 140.6l-25 24.9M313.9 156.5l-9.1 9"/>
<path d="M318.8 141l-24.6 24.5M321 144l-21.5 21.5M321 149.3l-6 6.1M321 154.6l-10.9 10.9M321 159.9l-5.6 5.6M385.5 144.1l-4.2 4.3M385.5 149.4l-4.2 4.3M385.5 154.7l-4.2 4.3M445.3 142.7l-4.2 4.1M445.3 148l-4.2 4.1M445.3 153.3l-4.2 4.1M445.3 158.6l-1.8 1.8"/>
<path d="M81 161.1l-4 4.1M86.3 161.1l-4.2 4.1M88.8 164l-1.3 1.2M91.6 161.1l-2.2 2.3M96.9 161.1l-4 4.1M102.2 161.1l-4 4.1M107.5 161.1l-4 4.1M112.8 161.1l-4.1 4.1M118.1 161.1l-4 4.1M123.4 161.1l-4 4.1M128.7 161.1l-4 4.1M134 161.1l-4 4.1"/>
<path d="M139.3 161.1l-4 4.1M144.6 161.1l-4 4.1M149.9 161.1l-4 4.1M155.2 161.1l-4 4.1M160.5 161.1l-4 4.1M162.6 165.2v-1.9h.6v1.9M162.6 164.5l-.8 .7M165.9 161.1l-2.7 2.7M171.1 161.1l-4 4.1M176.2 161.3l-3.8 3.9M321 165.2l-.3 .3M383.3 162.3l-2 2"/>
<path d="M385.5 160l-1.5 1.5M389.3 161.5l-4 4M394.7 161.5l-4.1 4M400 161.5l-4.1 4M405.2 161.5l-4 4M410.5 161.5l-4 4M415.9 161.5l-4.1 4M421.2 161.5l-4.1 4M426.5 161.5l-4.1 4M431.8 161.5l-4.1 4M437.1 161.5l-4.1 4M442.8 161l-4.5 4.5"/>
<path d="M445.3 163.9l-1.7 1.6M241.4 220.3l-.6 .7M242.4 224.8l-1.6 1.5M243.4 229l-2.6 2.6M245 227.4l-.3 .3M245 232.7l-4.2 4.2M245 238l-4.2 4.2M246.8 220.3l-3.6 3.6M252 220.3l-4.1 4.2M257.3 220.3l-4.2 4.2M262.6 220.3l-4.2 4.2M268 220.3l-4.2 4.2"/>
<path d="M273.3 220.3l-4.2 4.2M278.5 220.3l-4.1 4.2M283.8 220.3l-4.2 4.2M289.2 220.3l-4.2 4.2M294.5 220.3l-4.2 4.2M299.8 220.3l-4.2 4.2M301.7 229l-1.1 1M302.3 223.1l-1.7 1.7M304.8 220.6l-2 1.9M304.8 231.2l-4.2 4.2M304.8 236.6l-4.2 4.1M304.8 225.9l-1.6 1.6"/>
<path d="M245 243.3l-4.2 4.2M245 248.6l-4.2 4.2M245 253.9l-4.2 4.2M245 259.2l-4.2 4.2M247.5 251.4l-1.6 1.6M250 248.9l-1.4 1.4M255.3 248.9l-4.1 4.1M260.6 248.9l-4.2 4.1M265.9 248.9l-4.1 4.1M271.2 248.9l-4.1 4.1M276.5 248.9l-4.1 4.1M281.8 248.9l-4.1 4.1"/>
<path d="M287.1 248.9l-4.1 4.1M292.4 248.9l-4.1 4.1M296.2 250.4l-2.6 2.6M297.7 248.9l-1.4 1.4M300.5 251.5l-1.6 1.5M300.8 251.1l-.2 .2M304.8 241.9l-4.2 4.1M304.8 247.1l-3.5 3.5M304.8 252.5l-4.2 4.1M304.8 257.8l-4.2 4.1M353.9 241.7l-.3 .3M359.2 241.7l-5.6 5.6"/>
<path d="M364.5 241.7l-10.9 10.9M369.8 241.7l-16.2 16.2M375.1 241.7l-21.5 21.5M380.4 241.7l-26.8 26.8M385.7 241.7l-32.1 32.1M391 241.7l-37.4 37.4M396.3 241.7l-42.7 42.7M401.6 241.7l-48 48M406.9 241.7l-53.3 53.3M412.2 241.7l-58.6 58.6M417.5 241.7l-63.9 63.9M422.8 241.7l-64 64"/>
<path d="M428.1 241.7l-64 64M433.4 241.7l-64 64M438.7 241.7l-64 64M444 241.7l-64 64M449.3 241.7l-63.9 64M453.6 242.7l-63 63M453.6 248l-57.7 57.7M453.6 253.4l-52.4 52.3M453.6 258.7l-47 47M245 264.5l-4.2 4.2M245 269.8l-4.2 4.2M245 275.1l-4.2 4.2"/>
<path d="M304.8 263.1l-4.2 4.1M304.8 268.4l-4.2 4.1M304.8 273.7l-4.2 4.1M304.8 279l-4.2 4.1M453.6 264l-41.7 41.7M453.6 269.2l-36.5 36.5M453.6 274.6l-31.1 31.1M453.6 279.9l-25.8 25.8M245 280.4l-4.2 4.3M245 285.7l-4.2 4.2M245 291l-4.2 4.2M245 296.3l-4.2 4.3"/>
<path d="M304.8 284.3l-4.2 4.1M304.8 289.6l-4.2 4.1M304.8 294.9l-4.2 4.1M453.6 285.2l-20.5 20.5M453.6 290.5l-15.2 15.2M453.6 295.8l-9.9 9.9M245 301.6l-4.2 4.3M245 306.9l-4.2 4.3M245 312.2l-4.2 4.2M245 317.5l-4.2 4.3M304.8 300.2l-4.2 4.1M304.8 305.5l-4.2 4.1"/>
<path d="M304.8 310.8l-4.2 4.1M304.8 316.1l-4.2 4.1M453.6 301.1l-4.6 4.6M242.7 325.2l-1.9 1.9M245 322.8l-1.7 1.7M248.8 324.3l-4 4M254.2 324.3l-4.1 4M259.5 324.3l-4.1 4M264.7 324.3l-4 4M270 324.3l-4 4M275.4 324.3l-4.1 4M280.7 324.3l-4.1 4"/>
<path d="M286 324.3l-4.1 4M291.3 324.3l-4.1 4M296.6 324.3l-4.1 4M302.3 323.9l-4.4 4.4M304.8 321.4l-1.8 1.7M304.8 326.7l-1.7 1.6"/>
</g>
<g fill="#fff" stroke="#fff" stroke-width=".27">
<path d="M579.5 150.8v11.5l-3.4-2.7z"/>
<path d="M551 163.9h28.5v-.3zM551 159.6l28.5 4-28.5 .3z"/>
<path d="M551 159.6l28.5 2.7-3.4-2.7zM551 159.6l28.5 2.7v1.3z"/>
<path d="M576.1 145.1l3.4 5.7v-5.7zM576.1 145.1l3.4 5.7-3.4 8.8z"/>
</g>
<path d="M579.5 145.1h-3.4v14.5h-25.1v4.3h28.5" fill="none" stroke="#fff" stroke-width=".27"/>
<g fill="#000" stroke="#000" stroke-width=".27">
<path d="M19.8 9.4l.5 400v-399.5zM19.8 9.4l.5 400-.5 .5z"/>
<path d="M76 7.1l.2 2.5v-2.5zM76 7.1l.2 2.5h-.2z"/>
<path d="M126 7.1l.1 2.5v-2.5zM126 7.1l.1 2.5h-.1z"/>
<path d="M176 7.1l.1 2.5v-2.5zM176 7.1l.1 2.5h-.1z"/>
<path d="M226 7.1l.1 2.5v-2.5zM226 7.1l.1 2.5h-.1z"/>
<path d="M276 7.1l.1 2.5v-2.5zM276 7.1l.1 2.5h-.1z"/>
<path d="M326 7.1l.1 2.5v-2.5zM326 7.1l.1 2.5h-.1z"/>
<path d="M376 7.1l.2 2.5v-2.5zM376 7.1l.2 2.5h-.2z"/>
<path d="M426 7.1l.2 2.5v-2.5zM426 7.1l.2 2.5h-.2z"/>
<path d="M475.9 7.1l.3 2.5v-2.5zM475.9 7.1l.3 2.5h-.3z"/>
<path d="M525.9 7.1l.3 2.5v-2.5zM525.9 7.1l.3 2.5h-.3z"/>
<path d="M20.3 9.9h555.5l.5-.5zM19.8 9.4h556.5l-556 .5z"/>
<path d="M17.6 59.7h2.5v-.2zM17.6 59.5h2.5l-2.5 .2z"/>
<path d="M576.1 59.7h2.5v-.2zM576.1 59.5h2.5l-2.5 .2z"/>
<path d="M17.6 109.7h2.5v-.2zM17.6 109.5h2.5l-2.5 .2z"/>
<path d="M576.1 109.7h2.5v-.2zM576.1 109.5h2.5l-2.5 .2z"/>
<path d="M17.6 159.7h2.5v-.2zM17.6 159.5h2.5l-2.5 .2z"/>
<path d="M526 159.7h50.1v-.2zM526 159.5h50.1l-50.1 .2z"/>
<path d="M576.1 159.7h2.5v-.2zM576.1 159.5h2.5l-2.5 .2z"/>
<path d="M17.6 209.7h2.5v-.2zM17.6 209.5h2.5l-2.5 .2z"/>
<path d="M526 209.7h50.1v-.2zM526 209.5h50.1l-50.1 .2z"/>
<path d="M576.1 209.7h2.5v-.2zM576.1 209.5h2.5l-2.5 .2z"/>
<path d="M526 226.4h50.1v-.2zM526 226.2h50.1l-50.1 .2z"/>
<path d="M17.6 259.7h2.5v-.2zM17.6 259.5h2.5l-2.5 .2z"/>
<path d="M526 242.9v.1l50.1-.1zM526 243l50.1-.1v.1z"/>
<path d="M526 259.5v.2l50.1-.2zM526 259.7l50.1-.2v.2z"/>
<path d="M526 259.5v.2l50.1-.2zM526 259.7l50.1-.2v.2z"/>
<path d="M526 259.5v.2l50.1-.2zM526 259.7l50.1-.2v.2z"/>
<path d="M526 259.5v.2l50.1-.2zM526 259.7l50.1-.2v.2z"/>
<path d="M526 243h50.1v-.1zM526 242.9h50.1l-50.1 .1z"/>
<path d="M576.1 259.7h2.5v-.2zM576.1 259.5h2.5l-2.5 .2z"/>
<path d="M526 276.2v.2l50.1-.2zM526 276.4l50.1-.2v.2z"/>
<path d="M526 292.9v.1l50.1-.1zM526 293l50.1-.1v.1z"/>
<path d="M526 292.9v.1l50.1-.1zM526 293l50.1-.1v.1z"/>
<path d="M17.6 309.7h2.5v-.2zM17.6 309.5h2.5l-2.5 .2z"/>
<path d="M526 319.5h50.1zM526 319.7l50.1-.2z"/>
<path d="M526 314.5h50.1zM526 314.7l50.1-.2z"/>
<path d="M526 309.5v.2l50.1-.2zM526 309.7l50.1-.2v.2z"/>
<path d="M576.1 309.7h2.5v-.2zM576.1 309.5h2.5l-2.5 .2z"/>
<path d="M526 339.6h50.1zM526 339.7l50.1-.1z"/>
<path d="M526 334.6h50.1zM526 334.7l50.1-.1z"/>
<path d="M526 329.6h50.1zM526 329.7l50.1-.1z"/>
<path d="M526 324.6h50.1zM526 324.7l50.1-.1z"/>
<path d="M17.6 359.7h2.5v-.2zM17.6 359.5h2.5l-2.5 .2z"/>
<path d="M526 359.5v.2l50.1-.2zM526 359.7l50.1-.2v.2z"/>
<path d="M526 359.5v.2l50.1-.2zM526 359.7l50.1-.2v.2z"/>
<path d="M526 354.5h50.1zM526 354.7l50.1-.2z"/>
<path d="M526 349.5h50.1zM526 349.7l50.1-.2z"/>
<path d="M526 344.6h50.1zM526 344.7l50.1-.1z"/>
<path d="M576.1 359.7h2.5v-.2zM576.1 359.5h2.5l-2.5 .2z"/>
<path d="M576.1 359.7h2.5v-.2zM576.1 359.5h2.5l-2.5 .2z"/>
<path d="M576.1 359.7h2.5v-.2zM576.1 359.5h2.5l-2.5 .2z"/>
<path d="M20.3 409.4l-.5 .5 556-.5zM19.8 409.9l556-.5 .5 .5z"/>
<path d="M76 409.6l.2 2.5v-2.5zM76 409.6l.2 2.5h-.2z"/>
<path d="M126 409.6l.1 2.5v-2.5zM126 409.6l.1 2.5h-.1z"/>
<path d="M176 409.6l.1 2.5v-2.5zM176 409.6l.1 2.5h-.1z"/>
<path d="M226 409.6l.1 2.5v-2.5zM226 409.6l.1 2.5h-.1z"/>
<path d="M276 409.6l.1 2.5v-2.5zM276 409.6l.1 2.5h-.1z"/>
<path d="M326 409.6l.1 2.5v-2.5zM326 409.6l.1 2.5h-.1z"/>
<path d="M376 409.6l.2 2.5v-2.5zM376 409.6l.2 2.5h-.2z"/>
<path d="M426 409.6l.2 2.5v-2.5zM426 409.6l.2 2.5h-.2z"/>
<path d="M475.9 409.6l.3 2.5v-2.5zM475.9 409.6l.3 2.5h-.3z"/>
<path d="M525.9 409.6v2.5h.3zM525.9 409.6h.3v2.5z"/>
<path d="M525.9 409.6l.3 2.5v-2.5zM525.9 409.6l.3 2.5h-.3z"/>
<path d="M536 409.6l.1 2.5v-2.5zM536 409.6l.1 2.5h-.1z"/>
<path d="M551 409.6l.1 2.5v-2.5zM551 409.6l.1 2.5h-.1z"/>
<path d="M575.8 9.9v399.5l.5 .5zM576.3 9.4v400.5l-.5-400z"/>
<path d="M575.8 409.6l.5 2.5v-2.5zM575.8 409.6l.5 2.5h-.5z"/>
</g>
<text font-size="13.4" x="535.2" y="389.4">A731</text>
<g font-size="11.2">
<text x="231.1" y="39.2">2</text>
<text x="353.3" y="39.1">3</text>
<text x="193.3" y="111.6">1</text>
<text x="214.2" y="186.7">4</text>
<text x="220.6" y="374.5">5</text>
</g>
<g font-size="8.9">
<text x="223.8" y="50.5">A732</text>
<text x="346.8" y="50.5">A732</text>
<text x="186" y="123">A732</text>
<text x="207.6" y="198.1">A732</text>
<text x="213.3" y="385.8">A732</text>
</g>
<g font-size="8.4">
<text x="97.8" y="191.1">SEZIONE A</text>
<text x="265" y="190.2">SEZIONE B</text>
<text x="390.9" y="191.1">SEZIONE C</text>
<text x="381.1" y="332.7">SEZIONE E</text>
<text x="248.2" y="358.7">SEZIONE D</text>
</g>
<g font-size="5">
<text x="539.4" y="184.3">OLTEDAL</text>
<text x="538.2" y="190.3">802-507-02</text>
</g>
<g font-size="2.5">
<text x="45.7" y="8.4">1</text>
<text x="100.4" y="8.4">2</text>
<text x="150.4" y="8.4">3</text>
<text x="200.4" y="8.4">4</text>
<text x="250.4" y="8.4">5</text>
<text x="300.3" y="8.4">6</text>
<text x="350.3" y="8.4">7</text>
<text x="400.3" y="8.4">8</text>
<text x="450.3" y="8.4">9</text>
<text x="499.7" y="8.4">10</text>
<text x="549.7" y="8.4">11</text>
<text x="17.3" y="35.5">A</text>
<text x="577.2" y="35.5">A</text>
<text x="17.3" y="85.5">B</text>
<text x="577.2" y="85.5">B</text>
<text x="17.3" y="135.5">C</text>
<text x="577.1" y="135.5">C</text>
<text x="526.9" y="152.6">POLITECNICO DI MILANO</text>
<text x="527" y="155.6">SCUOLA DEL DESIGN</text>
<text x="527" y="158.6">C.L. DESIGN DEGLI INTERNI</text>
<text x="527" y="162.4">PROGETTO:</text>
<text x="17.3" y="185.5">D</text>
<text x="577.1" y="185.5">D</text>
<text x="527" y="212.4">CORSO:</text>
<text x="537.4" y="215.8">STRUMENTI E METODI</text>
<text x="541.2" y="218.8">DEL PROGETTO</text>
<text x="527" y="229.1">DOCENTE:</text>
<text x="17.3" y="235.5">E</text>
<text x="539.6" y="235.5">MARCO FERRARA</text>
<text x="577.2" y="235.5">E</text>
<text x="527" y="245.7">STUDENTI:</text>
<text x="538.5" y="252.2">ALESSIA TORTOIOLI</text>
<text x="527" y="262.4">OGGETTO:</text>
<text x="546.1" y="268.9">SEZIONI</text>
<text x="527" y="279.1">NOTE:</text>
<text x="17.4" y="285.5">F</text>
<text x="577.2" y="285.5">F</text>
<text x="527" y="295.7">NOME FILE:</text>
<text x="537.4" y="301.7">recuperato oltedal.dwg</text>
<text x="526.9" y="313">VERS</text>
<text x="567" y="313">DATA</text>
<text x="17.2" y="335.5">G</text>
<text x="577" y="335.5">G</text>
<text x="527" y="358">A</text>
<text x="560.7" y="358">15/07/2017</text>
<text x="527" y="362.5">TAVOLA NO.:</text>
<text x="560.4" y="362.5">002 DI</text>
<text x="570.3" y="362.5">003</text>
<text x="17.3" y="385.5">H</text>
<text x="577.1" y="385.5">H</text>
<text x="527" y="408">REV:</text>
<text x="527" y="405.1">DATA:</text>
<text x="537" y="405">15/07/2017</text>
<text x="552" y="405">SCALA:</text>
<text x="568" y="405">1:5</text>
<text x="14.6" y="409.9" transform="rotate(-90 14.6 409.9)">DIRECTORY: /USERS/ALESSIATORTOIOLI/DESKTOP/RECUPERATO OLTEDAL.DWG| PLOTTED ON: 7/17/2017 12:38:35 AM | BY USER: GABRIELE</text>
<text x="43.9" y="413">1</text>
<text x="100.4" y="413">2</text>
<text x="150.4" y="413">3</text>
<text x="200.4" y="413">4</text>
<text x="250.4" y="413">5</text>
<text x="300.3" y="413">6</text>
<text x="350.3" y="413">7</text>
<text x="400.3" y="413">8</text>
<text x="450.3" y="413">9</text>
<text x="499.7" y="413">10</text>
<text x="526.5" y="412.1">0</text>
<text x="536.5" y="412.1">50mm</text>
<text x="537" y="408">A</text>
<text x="551.6" y="412.1">125mm</text>
<text x="552" y="408">FORMATO:</text>
<text x="567.2" y="412.1">250mm</text>
<text x="568.5" y="408">A2</text>
</g>
</svg>
